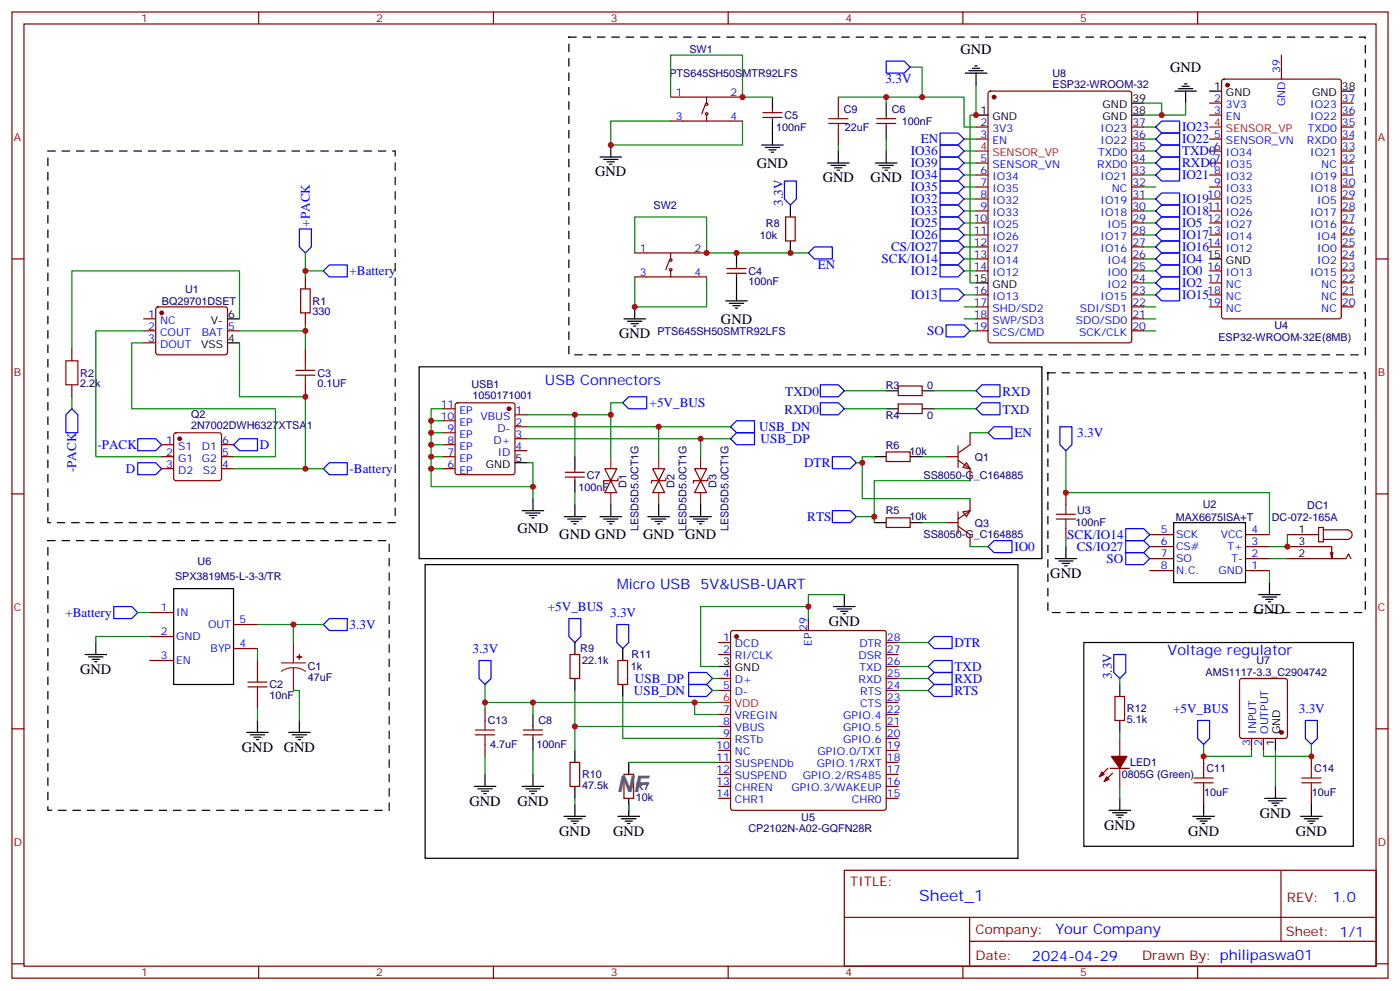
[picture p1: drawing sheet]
<svg xmlns="http://www.w3.org/2000/svg" width="412mm" height="292mm" viewBox="0 0 412 292" stroke-linecap="round" stroke-linejoin="round" font-family="sans-serif">
<g fill="none" stroke="#870000" stroke-width=".35">
<path d="M3.5 3.5h405.4v284.4h-405.4zM7.1 7.1h398.2v277.2h-398.2zM76.2 3.5v3.6M145.3 3.5v3.6M214.5 3.5v3.6M283.6 3.5v3.6M352.8 3.5v3.6M377.5 16.2v7.1M197.6 35.6h21.1M197.6 28.6h21.1M207.8 30.7l-1.1 2.8M208.1 28.6v1.7"/>
<path d="M208.1 33.9v1.7M224.7 34.6h5.7M224.7 33.2h5.7M227.5 32.1v1.1M227.5 34.6v1M246.9 28.6v3.5M246.9 39.2v3.5M258.2 36.3h5.7M258.2 34.9h5.7M261.1 33.9v1M261.1 36.3v1.1M287.5 37.4h3.5"/>
<path d="M291.3 27l.4-.2h41l.6 .4 .1 73-.5 .6-41.2 .1-.6-.5-.1-72.9zM333.4 37.4h3.5M356.3 30.3h3.5M356.3 33.9h3.5M360.1 23.5l.4-.2h33.9l.7 .4v69.4l-.5 .7h-34.1l-.6-.4-.1-69.4zM395.1 37.4h3.5M395.1 30.3h3.5M395.1 33.9h3.5M287.5 40.9h3.5M287.5 48h3.5M287.5 51.5h3.5M287.5 55h3.5"/>
<path d="M287.5 58.6h3.5M333.4 40.9h3.5M333.4 48h3.5M333.4 51.5h3.5M333.4 55h3.5M333.4 58.6h3.5M333.4 44.4h3.5M356.3 40.9h3.5M356.3 48h3.5M356.3 51.5h3.5M356.3 55h3.5M356.3 58.6h3.5"/>
<path d="M356.3 44.4h3.5M395.1 40.9h3.5M395.1 48h3.5M395.1 51.5h3.5M395.1 55h3.5M395.1 58.6h3.5M395.1 44.4h3.5M3.5 76.2h3.6M187 74.4h21.1M197.2 76.6l-1.1 2.8M197.6 74.4v1.8M197.6 79.7v1.8"/>
<path d="M214.1 79h5.7M217 78v1M231.4 63.9h2.8v7h-2.8zM287.5 76.2h3.5M287.5 62.1h3.5M287.5 65.6h3.5M287.5 69.1h3.5M287.5 72.7h3.5M287.5 79.7h3.5M333.4 76.2h3.5M333.4 62.1h3.5M333.4 65.6h3.5"/>
<path d="M333.4 69.1h3.5M333.4 72.7h3.5M333.4 79.7h3.5M356.3 62.1h3.5M356.3 65.6h3.5M356.3 69.1h3.5M356.3 72.7h3.5M356.3 79.7h3.5M395.1 76.2h3.5M395.1 62.1h3.5M395.1 65.6h3.5M395.1 69.1h3.5"/>
<path d="M395.1 72.7h3.5M395.1 79.7h3.5M405.3 76.2h3.6M42.3 93.8h3.6M42.3 97.4h3.6M46.1 90.5l.5-.2 20 .1 .4 .6v13l-.7 .4h-20l-.4-.7v-12.7zM67 97.4h3.6M90 81.5v3.5M90 92.1v3.5M187 81.5h21.1M214.1 80.4h5.7M217 80.4v1.1"/>
<path d="M287.5 86.8h3.5M287.5 90.3h3.5M287.5 93.8h3.5M287.5 97.4h3.5M333.4 86.8h3.5M333.4 90.3h3.5M333.4 93.8h3.5M333.4 97.4h3.5M333.4 83.3h3.5M356.3 86.8h3.5M356.3 90.3h3.5M356.3 83.3h3.5"/>
<path d="M395.1 86.8h3.5M395.1 90.3h3.5M395.1 83.3h3.5M21.2 102.7v3.5M21.2 113.2v3.6M42.3 100.9h3.6M90 102.7v3.5M90 113.2v3.6M134.3 118.7l.5-.2h16.2l.5 .2 .2 .5v19.8l-.2 .5-.5 .2h-16.2l-.5-.2-.2-.5v-19.8zM264.6 113.6h7v2.8h-7zM264.6 118.9h7v2.8h-7zM47.6 130.9h3.6"/>
<path d="M47.6 134.4h3.6M47.6 137.9h3.6M51.4 127.6l.5-.2h12.7l.5 .2 .2 .5v12.7l-.3 .5-.4 .2h-12.7l-.5-.3-.2-.4v-12.7zM65.3 130.9h3.5M65.3 134.4h3.5M65.3 137.9h3.5M130.5 130.9h3.6M130.5 134.4h3.6M130.5 137.9h3.6M130.5 127.4h3.6M130.5 123.8h3.6M130.5 120.3h3.6"/>
<path d="M151.7 122.1h3.5M151.7 125.6h3.5M151.7 129.1h3.5M151.7 132.6h3.5M166.5 139h5.7M169.3 137.9v1.1M178.2 137.9h3.5l-1.8 3.6zM192.3 137.9h3.5l-1.8 3.6zM204.6 137.9h3.5l-1.7 3.6zM261.1 133h7v2.8h-7zM278.7 134.4h3.5M282.2 135.5l3.6 2.4v3.6"/>
<path d="M282.2 131.2v6.4M284.7 136.2l1.1 1.7-2.2-.3zM285.8 127.4v3.5l-3.6 2.4M3.5 145.3h3.6M166.5 140.4h5.7M169.3 140.4v1.1M179.9 141.5l1.8 3.5h-3.5zM182 140.8v.7h-4.2v.7M194 141.5l1.8 3.5h-3.5zM196.1 140.8v.7h-4.2v.7M206.4 141.5l1.7 3.5h-3.5zM208.5 140.8v.7h-4.2v.7"/>
<path d="M261.1 152.4h7v2.8h-7zM278.7 153.8h3.5M282.2 154.9l3.6 2.4v3.6M282.2 150.6v6.4M283.6 150.6l2.2-.3-1.1 1.7zM285.8 146.8v3.5l-3.6 2.5M314 145v3.5M314 155.6v3.5M338.7 157.3h7M366.9 157.3h7M379.2 157.3h9.2M388.4 155.2h1.4v4.3h-1.4z"/>
<path d="M389.8 155.9h7.1a1.41 1.41 0 0 1 1.4 1.4 1.41 1.41 0 0 1-1.4 1.4h-7.1M405.3 145.3h3.6M338.7 167.9h7M338.7 164.4h7M338.7 160.9h7M366.9 167.9h7M366.9 164.4h7M366.9 160.9h7M379.2 164.4h17.3l.7-1.4 .7 1.4M379.2 160.9h13.1v3.5l.3-1.8M391.9 162.6l.4 1.8M44.1 180.3h7.1"/>
<path d="M44.1 187.3h7.1M44.1 194.4h7.1M68.8 190.9h7M68.8 183.8h7M75.8 194.4v3.5M167.9 192.6h2.8v7.1h-2.8zM182 194.4h2.9v7h-2.9zM211.7 189.1h3.5M211.7 192.6h3.5M211.7 199.7h3.5M215.4 185.8l.5-.2h44.4l.5 .2 .3 .5v51.5l-.3 .5-.5 .2h-44.4l-.5-.3-.2-.4v-51.5zM238.1 182v3.6"/>
<path d="M261.1 189.1h3.5M261.1 192.6h3.5M261.1 199.7h3.5M261.1 196.1h3.5M365.4 199.9l.4-.2h12.7l.5 .2 .2 .5v16.2l-.2 .5-.5 .2h-12.7l-.5-.2-.2-.5v-16.2zM3.5 214.5h3.6M75.8 205v3.5M142.9 208.5v3.5M142.9 219.1v3.5M154.2 216.3h5.6M154.2 214.8h5.6M157 213.8v1"/>
<path d="M157 216.3v1M211.7 203.2h3.5M211.7 210.3h3.5M211.7 213.8h3.5M211.7 217.3h3.5M261.1 203.2h3.5M261.1 210.3h3.5M261.1 213.8h3.5M261.1 217.3h3.5M261.1 206.7h3.5M328.4 205h2.9v7h-2.9zM329.8 217.3v5.3"/>
<path d="M368.7 217.3v3.5M372.2 217.3v3.5M405.3 214.5h3.6M167.9 224.4h2.8v7h-2.8zM183.8 227.9h2.8v7.1h-2.8zM211.7 220.8h3.5M211.7 224.4h3.5M211.7 227.9h3.5M211.7 231.4h3.5M211.7 235h3.5M261.1 220.8h3.5M261.1 224.4h3.5"/>
<path d="M261.1 227.9h3.5M261.1 231.4h3.5M261.1 235h3.5M326.3 226.1l-2.5 2.5M327 226.1h5.7M327.7 227.5l-2.4 2.5M329.8 226.1v5.3M354.5 222.6v3.5M354.5 233.2v3.5M386.3 222.6v3.5M386.3 233.2v3.5M248.7 256.1h156.6v28.2h-156.6z"/>
<path d="M377.3 256.1v20.9M248.7 270h156.5M285.6 277h119.6M285.6 270v14.1M3.5 283.6h3.6M76.2 284.3v3.6M145.3 284.3v3.6M214.5 284.3v3.6M283.6 284.3v3.6M352.8 284.3v3.6M405.3 283.6h3.6"/>
<circle cx="208.1" cy="30.7" r=".35"/>
<circle cx="208.1" cy="33.5" r=".35"/>
<circle cx="197.6" cy="76.6" r=".35"/>
<circle cx="197.6" cy="79.4" r=".35"/>
</g>
<g fill="none" stroke="#000" stroke-width=".35">
<path d="M287.2 19.4h.7M227.5 28.6v3.5M227.5 35.6v7.1M261.1 30.3v3.6M261.1 37.4v3.5M284.3 21.5h6.4M285.4 20.8h4.2M286.5 20.1h2.1M287.5 33.9h3.5M287.5 21.5v3.5M333.4 33.9h3.5M333.4 30.3h3.5"/>
<path d="M346.1 26.8h6.3M347.1 26.1h4.3M348.2 25.4h2.1M348.9 24.7h.7M349.2 26.8v3.5M356.3 26.8h3.5M395.1 26.8h3.5M176.7 46.2h6.4M177.8 46.9h4.2M178.9 47.6h2.1M179.6 48.3h.7M179.9 42.7v3.5"/>
<path d="M224.4 42.7h6.3M225.4 43.4h4.3M226.5 44.1h2.1M227.2 44.8h.7M243.8 48h6.3M244.8 48.7h4.3M245.9 49.4h2.1M246.6 50.1h.7M246.9 44.4v3.6M257.9 48h6.3M258.9 48.7h4.3M260 49.4h2.1"/>
<path d="M260.7 50.1h.7M261.1 44.4v3.6M217 74.4v3.6M232.8 60.3v3.6M232.8 70.9v3.5M356.3 76.2h3.5M67 93.8h3.6M183.8 93.8h6.3M184.9 94.5h4.2M185.9 95.2h2.1M186.6 96h.7M187 90.3v3.5"/>
<path d="M213.8 88.5h6.3M214.8 89.3h4.3M215.9 90h2.1M216.6 90.7h.7M217 81.5v7M287.5 83.3h3.5M67 100.9h3.6M123.5 107.9h183.4v56.5h-183.4zM261.1 115h3.5M271.6 115h3.6M151.7 136.2h3.5M169.3 134.4v3.5"/>
<path d="M257.5 134.4h3.6M261.1 120.3h3.5M268.1 134.4h3.5M271.6 120.3h3.6M153.8 150.3h6.4M154.9 151h4.2M155.9 151.7h2.1M156.6 152.4h.7M157 146.8v3.5M166.2 152h6.3M167.2 152.8h4.2M168.3 153.5h2.1"/>
<path d="M169 154.2h.7M169.3 141.5v3.5M169.3 148.5v3.5M176.7 152h6.4M177.8 152.8h4.2M178.9 153.5h2.1M179.6 154.2h.7M179.9 148.5v3.5M190.9 152h6.3M191.9 152.8h4.2M193 153.5h2.1M193.7 154.2h.7"/>
<path d="M194 148.5v3.5M203.2 152h6.3M204.3 152.8h4.2M205.3 153.5h2.1M206 154.2h.7M206.4 148.5v3.5M257.5 153.8h3.6M268.1 153.8h3.5M345.7 153.8h21.2v17.6h-21.2zM51.2 173.2h17.6v28.2h-17.6zM125.2 166.2h174.7v86.4h-174.7zM245.5 178.5h6.4"/>
<path d="M246.6 179.2h4.2M247.6 179.9h2.2M248.7 175v3.5M310.8 164.4h6.3M311.9 165.1h4.2M312.9 165.8h2.1M313.6 166.5h.7M314 160.9v3.5M370.8 175h6.3M371.8 175.7h4.3M372.9 176.4h2.1M373.6 177.1h.7"/>
<path d="M373.9 171.4v3.6M25 192.6h6.4M26.1 193.3h4.2M27.2 194h2.1M27.9 194.7h.7M28.2 189.1v3.5M169.3 189.1v3.5M169.3 199.7v3.5M183.4 190.9v3.5M211.7 196.1h3.5M248.4 180.6h.7M319.3 189.1h79.3v60h-79.3z"/>
<path d="M72.7 215.5h6.3M73.7 216.3h4.3M74.8 217h2.1M75.5 217.7h.7M75.8 212v3.5M85 215.5h6.4M86.1 216.3h4.2M87.1 217h2.2M87.8 217.7h.7M88.2 212v3.5M157 210.3v3.5M157 217.3v3.5"/>
<path d="M183.4 201.4v3.6M329.8 201.4v3.6M329.8 212v3.5M375.7 217.3v3.5M139.7 231.4h6.3M140.8 232.1h4.2M141.8 232.8h2.1M142.5 233.5h.7M142.9 227.9v3.5M153.8 231.4h6.4M154.9 232.1h4.2M155.9 232.8h2.1"/>
<path d="M156.6 233.5h.7M157 227.9v3.5M169.3 220.8v3.6M169.3 231.4v3.6M169.3 236.7v3.5M185.2 224.4v3.5M185.2 235v5.2M326.7 238.5h6.3M327.7 239.2h4.3M328.8 239.9h2.1M329.8 235v3.5M354.5 236.7v3.5"/>
<path d="M372.5 235h6.4M373.6 235.7h4.2M374.6 236.4h2.2M375.4 237.1h.7M375.7 231.4v3.6M386.3 236.7v3.5M166.2 240.2h6.3M167.2 240.9h4.2M168.3 241.7h2.1M169 242.4h.7M182 240.2h6.4M183.1 240.9h4.2"/>
<path d="M184.1 241.7h2.2M184.9 242.4h.7M329.5 240.6h.7M351.4 240.2h6.3M352.4 240.9h4.3M353.5 241.7h2.1M354.2 242.4h.7M383.1 240.2h6.4M384.2 240.9h4.2M385.2 241.7h2.1M385.9 242.4h.7"/>
</g>
<g fill="none" stroke="#008700" stroke-width=".35">
<path d="M268.1 19.8h3.5v8.8M197.6 35.6h-17.7v7.1h38.8v-7.1M197.6 28.6v-12.4h21.1v12.4h8.8M246.9 28.6h37.1v8.8h3.5M261.1 28.6v1.7M287.5 25v8.9h-1.7v49.4h1.7M336.9 30.3h5.3v3.6M336.9 37.4h3.5M349.2 30.3v3.6h-12.3M246.9 42.7v1.7M261.1 40.9v3.5M284 40.9h3.5"/>
<path d="M284 44.4h3.5M284 48h3.5M284 51.5h3.5M284 58.6h3.5M284 55h3.5M336.9 40.9h3.5M336.9 44.4h3.5M336.9 48h3.5M336.9 51.5h3.5M336.9 58.6h3.5M336.9 55h3.5M90 74.4v5.3"/>
<path d="M95.2 79.7h-5.2v1.8M187 74.4v-10.5h21.1v10.5h30M284 76.2h3.5M284 72.7h3.5M284 79.7h3.5M284 62.1h3.5M284 65.6h3.5M284 69.1h3.5M336.9 76.2h3.5M336.9 72.7h3.5M336.9 79.7h3.5M336.9 62.1h3.5"/>
<path d="M336.9 65.6h3.5M336.9 69.1h3.5M42.3 97.4h-14.1v37h19.4M70.6 93.8v-14.1h-49.4v23M70.6 97.4h19.4M90 95.6v7.1M187 81.5v8.8h21.1v-8.8M284 86.8h3.5M284 93.8h3.5M284 90.3h3.5M285.8 97.4h1.7M336.9 97.4h3.5"/>
<path d="M336.9 86.8h3.5M336.9 83.3h3.5M336.9 93.8h3.5M336.9 90.3h3.5M21.2 116.8v3.5M42.3 100.9h-3.5v19.4h42.3v14.1h-12.3M70.6 100.9v15.9h19.4v21.1h-21.2M183.4 118.5h-3.5v3.6M248.7 115h12.4M275.2 115h12.3M90 137.9h5.2M127 137.9v5.3h30"/>
<path d="M127 134.4h3.5M127 130.9h3.5M127 127.4h3.5M127 123.8h3.5M130.5 120.3h-3.5v17.6h3.5M155.2 122.1h24.7v12.3M155.2 136.2h1.8v10.6M155.2 125.6h60M155.2 129.1h60M169.3 122.1v12.3M194 125.6v8.8M206.4 129.1v5.3"/>
<path d="M248.7 120.3h12.4M254 136.2v10.6h31.8M257.5 134.4h-3.5v1.8h-1.8M271.6 134.4h7.1M275.2 120.3h12.3M285.8 127.4h5.2M314 132.6v12.4h59.9v12.3M169.3 145v3.5M252.2 152h5.3M271.6 153.8h7.1M285.8 141.5h-28.3v12.3M314 159.1v1.8"/>
<path d="M379.2 157.3v3.6h-5.3M238.1 178.5h-31.7v17.6h5.3M248.7 175h-10.6v7M285.8 160.9h5.2M373.9 164.4h5.3M373.9 167.9v3.5M40.6 180.3h3.5M44.1 187.3h-15.9v1.8M75.8 183.8h19.4M75.8 190.9v3.5M86.4 183.8v5.3M209.9 199.7h1.8"/>
<path d="M264.6 199.7h8.8M264.6 189.1h8.8M264.6 196.1h8.8M329.8 199.7v1.7M75.8 208.5v3.5M86.4 203.2h1.8v8.8M142.9 201.4v5.3M157 206.7v3.6M169.3 203.2v17.6M169.3 213.8h42.4M183.4 205v12.3h28.3M204.6 206.7v3.6h7.1"/>
<path d="M209.9 203.2h1.8M211.7 206.7h-68.8v1.8M264.6 203.2h8.8M329.8 215.5v1.8M354.5 219.1v3.5h14.2v-1.8M386.3 219.1v3.5h-14.1v-1.8M142.9 222.6v5.3M157 220.8v7.1M169.3 235v1.7M185.2 224.4h26.5M185.2 236.7v1.8M329.8 231.4v3.6"/>
<path d="M375.7 220.8v10.6"/>
</g>
<g fill="none" stroke="#a10000" stroke-width=".35">
<path d="M244.1 36.3h5.7M244.1 34.9h5.7M246.9 32.1v2.8M246.9 36.3v2.9M88.5 85h2.9v7.1h-2.9zM19.4 106.2h3.5v7h-3.5zM87.1 110.4h5.7M87.1 109h5.7M90 106.2v2.8M90 110.4v2.8M311.1 151.3h5.7M311.1 152.8h5.7"/>
<path d="M314 148.5v2.8M314 152.8v2.8M75.8 197.9v2.8M73 202.1h5.7M73 200.7h5.7M75.8 202.1v2.9M140.1 216.3h5.6M140.1 214.8h5.6M142.9 212v2.8M142.9 216.3v2.8M351.7 229h5.7M351.7 230.4h5.7"/>
<path d="M354.5 226.1v2.9M354.5 230.4v2.8M383.5 229h5.6M383.5 230.4h5.6M386.3 226.1v2.9M386.3 230.4v2.8"/>
</g>
<path d="M167.6 10.9h234.6v93.5h-234.6zM14.1 44.4h102.3v109.4h-102.3zM308.7 109.7h93.5v70.6h-93.5zM14.1 159.1h100.6v79.4h-100.6z" fill="none" stroke="#000" stroke-width=".35" stroke-dasharray="2.1 2.1"/>
<g fill="none" stroke="#00f" stroke-width=".35">
<path d="M261.1 18h5.2l1.8 1.8-1.8 1.7h-5.2zM276.9 39.2h5.3l1.8 1.7-1.8 1.8h-5.3zM342.2 35.6h5.3v3.6h-5.3l-1.8-1.8zM231.1 53.3h3.5v5.3l-1.8 1.7-1.7-1.7zM276.9 56.8h5.3l1.8 1.8-1.8 1.7h-5.3zM276.9 49.7h5.3l1.8 1.8-1.8 1.8h-5.3zM276.9 53.3h5.3l1.8 1.7-1.8 1.8h-5.3zM276.9 42.7h5.3l1.8 1.7-1.8 1.8h-5.3zM276.9 46.2h5.3l1.8 1.8-1.8 1.7h-5.3zM340.4 40.9l1.8-1.7h5.3v3.5h-5.3zM340.4 48l1.8-1.8h5.3v3.5h-5.3zM342.2 56.8h5.3v3.5h-5.3l-1.8-1.7z"/>
<path d="M342.2 49.7h5.3v3.6h-5.3l-1.8-1.8zM342.2 42.7h5.3v3.5h-5.3l-1.8-1.8zM88.2 67.4h3.5v5.3l-1.7 1.7-1.8-1.7zM95.2 79.7l1.8-1.7h5.3v3.5h-5.3zM238.1 74.4l1.8-1.7h5.3v3.5h-5.3zM276.9 70.9h5.3l1.8 1.8-1.8 1.7h-5.3zM276.9 74.4h5.3l1.8 1.8-1.8 1.8h-5.3zM276.9 78h5.3l1.8 1.7-1.8 1.8h-5.3zM276.9 63.9h5.3l1.8 1.7-1.8 1.8h-5.3zM276.9 67.4h5.3l1.8 1.7-1.8 1.8h-5.3zM276.9 60.3h5.3l1.8 1.8-1.8 1.8h-5.3zM340.4 72.7l1.8-1.8h5.3v3.5h-5.3z"/>
<path d="M340.4 62.1l1.8-1.8h5.3v3.6h-5.3zM340.4 79.7l1.8-1.7h5.3v3.5h-5.3zM342.2 67.4h5.3v3.5h-5.3l-1.8-1.8zM342.2 63.9h5.3v3.5h-5.3l-1.8-1.8zM342.2 74.4h5.3v3.6h-5.3l-1.8-1.8zM276.9 85h5.3l1.8 1.8-1.8 1.7h-5.3zM278.7 95.6h5.3l1.8 1.8-1.8 1.7h-5.3zM340.4 86.8l1.8-1.8h5.3v3.5h-5.3zM342.2 81.5h5.3v3.5h-5.3l-1.8-1.7zM183.4 118.5l1.8-1.7h5.3v3.5h-5.3zM241.7 118.5h5.2l1.8 1.8-1.8 1.8h-5.2zM241.7 113.2h5.2l1.8 1.8-1.8 1.8h-5.2z"/>
<path d="M289.3 113.2h5.3v3.6h-5.3l-1.8-1.8zM21.2 120.3l1.7 1.8v5.3h-3.5v-5.3zM40.6 129.1h5.3l1.7 1.8-1.7 1.7h-5.3zM40.6 136.2h5.3l1.7 1.7-1.7 1.8h-5.3zM68.8 130.9l1.8-1.8h5.2v3.5h-5.2zM95.2 137.9l1.8-1.7h5.3v3.5h-5.3zM215.2 129.1l1.8-1.7h5.2v3.5h-5.2zM215.2 125.6l1.8-1.8h5.2v3.6h-5.2zM245.2 134.4h5.3l1.7 1.8-1.7 1.7h-5.3zM287.5 120.3l1.8-1.8h5.3v3.6h-5.3zM291 127.4l1.8-1.8h5.3v3.5h-5.3zM312.2 125.6h3.5v5.3l-1.7 1.7-1.8-1.7z"/>
<path d="M245.2 150.3h5.3l1.7 1.7-1.7 1.8h-5.3zM331.6 159.1h5.3l1.8 1.8-1.8 1.7h-5.3zM331.6 155.6h5.3l1.8 1.7-1.8 1.8h-5.3zM33.5 178.5h5.3l1.8 1.8-1.8 1.7h-5.3zM291 160.9l1.8-1.8h5.3v3.5h-5.3zM331.6 162.6h5.3l1.8 1.8-1.8 1.8h-5.3zM95.2 183.8l1.8-1.8h5.3v3.6h-5.3zM141.1 194.4h3.5v5.3l-1.7 1.7-1.8-1.7zM167.6 182h3.5v5.3l-1.8 1.8-1.7-1.8zM181.7 183.8h3.5v5.3l-1.8 1.8-1.7-1.8zM202.8 197.9h5.3l1.8 1.8-1.8 1.7h-5.3zM275.2 187.3h5.3v3.6h-5.3l-1.8-1.8z"/>
<path d="M275.2 194.4h5.3v3.5h-5.3l-1.8-1.8zM275.2 197.9h5.3v3.5h-5.3l-1.8-1.7zM328.1 192.6h3.5v5.3l-1.8 1.8-1.7-1.8zM202.8 201.4h5.3l1.8 1.8-1.8 1.8h-5.3zM275.2 201.4h5.3v3.6h-5.3l-1.8-1.8zM352.8 212h3.5v5.3l-1.8 1.8-1.7-1.8zM384.5 212h3.6v5.3l-1.8 1.8-1.8-1.8z"/>
</g>
<path d="M179.9 134.4v3.5M194 134.4v3.5M206.4 134.4v3.5M179.9 145v3.5M194 145v3.5M206.4 145v3.5M82.9 195.1h7.1M86.4 196.5l-1.8 .2-1.7 .9M86.4 196.5l1.9 .2 1.7 .9M86.4 189.1v6M86.4 196.5v6.7" fill="none" stroke="#8c2424" stroke-width=".35"/>
<g fill="#8c2424" stroke="#8c2424" stroke-width=".35">
<path d="M87.5 193.3l1.4 .1z"/>
<path d="M88.2 192.6v1.4z"/>
</g>
<g fill="#870000" stroke="#870000" stroke-width=".35">
<path d="M326 228.6l.7 .7-1.4 .7z"/>
<path d="M324.6 227.2l.7 .7-1.5 .7z"/>
<path d="M327.4 222.6h4.6l-2.2 3.5z"/>
<circle cx="292.8" cy="28.6" r=".53"/>
<circle cx="47.6" cy="92.1" r=".53"/>
<circle cx="52.9" cy="129.1" r=".53"/>
<circle cx="361.6" cy="25" r=".53"/>
<circle cx="217" cy="187.3" r=".53"/>
<circle cx="377.5" cy="215.5" r=".53"/>
<circle cx="149.9" cy="120.3" r=".53"/>
</g>
<path d="M356.3 37.4h3.5M287.5 44.4h3.5M211.7 206.7h3.5" fill="none" stroke="#f00" stroke-width=".35"/>
<g fill="#c00">
<circle cx="86.4" cy="183.8" r=".88"/>
<circle cx="90" cy="97.4" r=".88"/>
<circle cx="90" cy="137.9" r=".88"/>
<circle cx="90" cy="79.7" r=".88"/>
<circle cx="90" cy="116.8" r=".88"/>
<circle cx="261.1" cy="28.6" r=".88"/>
<circle cx="271.6" cy="28.6" r=".88"/>
<circle cx="379.2" cy="160.9" r=".88"/>
<circle cx="217" cy="74.4" r=".88"/>
<circle cx="232.8" cy="74.4" r=".88"/>
<circle cx="218.7" cy="28.6" r=".88"/>
<circle cx="342.2" cy="33.9" r=".88"/>
<circle cx="179.9" cy="42.7" r=".88"/>
<circle cx="287.5" cy="33.9" r=".88"/>
<circle cx="238.1" cy="178.5" r=".88"/>
<circle cx="157" cy="206.7" r=".88"/>
<circle cx="204.6" cy="206.7" r=".88"/>
<circle cx="142.9" cy="206.7" r=".88"/>
<circle cx="169.3" cy="213.8" r=".88"/>
<circle cx="169.3" cy="122.1" r=".88"/>
<circle cx="194" cy="125.6" r=".88"/>
<circle cx="206.4" cy="129.1" r=".88"/>
<circle cx="179.9" cy="122.1" r=".88"/>
<circle cx="127" cy="134.4" r=".88"/>
<circle cx="127" cy="130.9" r=".88"/>
<circle cx="127" cy="127.4" r=".88"/>
<circle cx="127" cy="123.8" r=".88"/>
<circle cx="127" cy="137.9" r=".88"/>
<circle cx="157" cy="143.2" r=".88"/>
<circle cx="314" cy="145" r=".88"/>
<circle cx="187" cy="90.3" r=".88"/>
<circle cx="208.1" cy="74.4" r=".88"/>
<circle cx="254" cy="136.2" r=".88"/>
<circle cx="257.5" cy="152" r=".88"/>
<circle cx="354.5" cy="222.6" r=".88"/>
<circle cx="386.3" cy="222.6" r=".88"/>
</g>
<text font-size="6.7" fill="#666" x="181.7" y="233.2">NF</text>
<text font-size="4.6" fill="#00f" x="270.8" y="265.1">Sheet_1</text>
<g font-size="4.2">
<text x="283" y="16">GND</text>
<text x="344.7" y="21.3">GND</text>
<text x="175.3" y="51.9">GND</text>
<text x="223" y="49.4">GND</text>
<text x="242.4" y="53.6">GND</text>
<text x="256.5" y="53.6">GND IO34</text>
<text x="212.4" y="95.2">GND</text>
<text x="182.4" y="99.5">GND</text>
<text x="152.4" y="157">GND</text>
<text x="164.8" y="158.7">GND GND</text>
<text x="189.4" y="158.7">GND</text>
<text x="201.8" y="158.7">GND</text>
<text x="309.4" y="170">GND</text>
<text x="244.1" y="184.1">GND</text>
<text x="369.4" y="180.6">GND</text>
<text x="23.6" y="198.3">GND</text>
<text x="71.3" y="221.2">GND</text>
<text x="83.6" y="221.2">GND</text>
<text x="138.3" y="237.1">GND</text>
<text x="152.4" y="237.1">GND</text>
<text x="164.7" y="245.9">GND</text>
<text x="180.6" y="245.9">GND</text>
<text x="325.3" y="244.1">GND</text>
<text x="350" y="245.9">GND</text>
<text x="371.1" y="240.6">GND</text>
<text x="381.7" y="245.9">GND</text>
</g>
<g font-size="4.2" fill="#00f">
<text x="160.5" y="113.2">USB Connectors</text>
<text x="181.7" y="173.2">Micro USB</text>
<text x="206.3" y="173.2">5V&amp;USB-UART</text>
<text x="344" y="192.6">Voltage regulator</text>
<text x="392.5" y="265.4">1.0</text>
<text x="310.9" y="274.9">Your Company</text>
<text x="304" y="282.7">2024-04-29</text>
</g>
<g font-size="3.9" fill="#00f">
<text x="260.9" y="24.6">3.3V</text>
<text x="348.2" y="38.7">IO23</text>
<text x="268.3" y="45.7">IO36</text>
<text x="271.2" y="42.2">EN</text>
<text x="348.2" y="42.2">IO22</text>
<text x="348.2" y="45.7">TXD0</text>
<text x="268.3" y="49.2">IO39</text>
<text x="348.2" y="52.8">IO21</text>
<text x="348.2" y="49.2">RXD0</text>
<text x="268.3" y="59.8">IO32</text>
<text x="268.3" y="56.3">IO35</text>
<text x="348.2" y="59.8">IO19</text>
<text x="230.6" y="60.5" transform="rotate(-90 230.6 60.5)">3.3V</text>
<text x="268.3" y="63.4">IO33</text>
<text x="348.2" y="63.3">IO18</text>
<text x="91.3" y="66.7" transform="rotate(-90 91.3 66.7)">+PACK</text>
<text x="268.3" y="66.9">IO25</text>
<text x="268.3" y="70.4">IO26</text>
<text x="348.2" y="70.4">IO17</text>
<text x="348.2" y="66.9">IO5</text>
<text x="259.7" y="77.5">SCK/IO14</text>
<text x="262.5" y="73.9">CS/IO27</text>
<text x="348.2" y="73.9">IO16</text>
<text x="348.2" y="77.5">IO4</text>
<text x="103" y="81">+Battery</text>
<text x="240.9" y="79.2">EN</text>
<text x="268.3" y="81">IO12</text>
<text x="348.2" y="81">IO0</text>
<text x="268.3" y="88">IO13</text>
<text x="348.2" y="88">IO15</text>
<text x="348.2" y="84.5">IO2</text>
<text x="273.1" y="98.5">SO</text>
<text x="191.4" y="119.8">+5V_BUS</text>
<text x="231.3" y="116.6">TXD0</text>
<text x="295.3" y="116.6">RXD</text>
<text x="231.1" y="121.8">RXD0</text>
<text x="295.3" y="121.8">TXD</text>
<text x="223.7" y="127">USB_DN</text>
<text x="224.1" y="130.5">USB_DP</text>
<text x="298.8" y="128.6">EN</text>
<text x="317.3" y="128.6">3.3V</text>
<text x="28.7" y="132.1">-PACK</text>
<text x="76.6" y="132.1">D</text>
<text x="236.9" y="137.5">DTR</text>
<text x="22.4" y="139" transform="rotate(-90 22.4 139)">-PACK</text>
<text x="37.1" y="139.2">D</text>
<text x="103" y="139.3">-Battery</text>
<text x="237.8" y="153.3">RTS</text>
<text x="314.4" y="158.6">SCK/IO14</text>
<text x="298.8" y="162.1">IO0</text>
<text x="317.2" y="162.1">CS/IO27</text>
<text x="326" y="165.6">SO</text>
<text x="161.4" y="179.8">+5V_BUS</text>
<text x="19.3" y="181.5">+Battery</text>
<text x="103" y="185.2">3.3V</text>
<text x="179.7" y="181.5">3.3V</text>
<text x="281.1" y="190.4">DTR</text>
<text x="139.2" y="192.1">3.3V</text>
<text x="281.2" y="197.4">TXD</text>
<text x="187" y="200.9">USB_DP</text>
<text x="281.2" y="200.9">RXD</text>
<text x="327.5" y="199.9" transform="rotate(-90 327.5 199.9)">3.3V</text>
<text x="186.7" y="204.5">USB_DN</text>
<text x="281.2" y="204.5">RTS</text>
<text x="345.5" y="209.8">+5V_BUS</text>
<text x="382.6" y="209.8">3.3V</text>
</g>
<g font-size="3.9" fill="#800">
<text x="250.5" y="260.7">TITLE:</text>
<text x="379.1" y="265.4">REV:</text>
<text x="287.4" y="274.9">Company:</text>
<text x="378.7" y="275.5">Sheet: 1/1</text>
<text x="287.4" y="282.6">Date:</text>
<text x="336.4" y="282.7">Drawn By: philipaswa01</text>
</g>
<g font-size="3.2" fill="#800">
<text x="41.6" y="6.5">1</text>
<text x="110.8" y="6.5">2</text>
<text x="179.9" y="6.5">3</text>
<text x="249.1" y="6.5">4</text>
<text x="318.2" y="6.5">5</text>
<text x="4.1" y="41.6">A</text>
<text x="405.9" y="41.6">A</text>
<text x="4.1" y="110.8">B</text>
<text x="405.9" y="110.8">B</text>
<text x="4.1" y="179.9">C</text>
<text x="405.9" y="179.9">C</text>
<text x="4.1" y="249.1">D</text>
<text x="405.9" y="249.1">D</text>
<text x="41.6" y="287.3">1</text>
<text x="110.8" y="287.3">2</text>
<text x="179.9" y="287.3">3</text>
<text x="249.1" y="287.3">4</text>
<text x="318.2" y="287.3">5</text>
</g>
<g font-size="3.2" fill="#000080">
<text x="203.1" y="15.6">SW1</text>
<text x="197.2" y="22.7">PTS645SH50SMTR92LFS</text>
<text x="310" y="22.7">U8</text>
<text x="310" y="25.8">ESP32-WROOM-32</text>
<text x="231.1" y="35.1">C5</text>
<text x="248.6" y="33.2">C9</text>
<text x="262.7" y="33.2">C6</text>
<text x="228.6" y="38.5">100nF</text>
<text x="248.9" y="38.5">22uF</text>
<text x="265.7" y="36.8">100nF</text>
<text x="192.5" y="61.4">SW2</text>
<text x="223.8" y="70.3">10k</text>
<text x="225.6" y="66.7">R8</text>
<text x="220.5" y="80.9">C4</text>
<text x="47.7" y="89.7">BQ29701DSET</text>
<text x="54.5" y="86.1">U1</text>
<text x="92.1" y="89.7">R1</text>
<text x="220.5" y="84">100nF</text>
<text x="92.1" y="92.8">330</text>
<text x="193.7" y="98.5">PTS645SH50SMTR92LFS</text>
<text x="358.9" y="100.4">ESP32-WROOM-32E(8MB)</text>
<text x="375.4" y="96.8">U4</text>
<text x="23.6" y="110.9">R2</text>
<text x="93.5" y="110.9">C3</text>
<text x="23.6" y="114">2.2k</text>
<text x="93.5" y="114">0.1UF</text>
<text x="138.9" y="114.3">USB1</text>
<text x="139.2" y="117.5">1050171001</text>
<text x="260.9" y="114.4">R3</text>
<text x="273.1" y="114.4">0</text>
<text x="56.3" y="123.1">Q2</text>
<text x="260.9" y="123.2">R4</text>
<text x="273.1" y="123.2">0</text>
<text x="56.3" y="126.3">2N7002DWH6327XTSA1</text>
<text x="260.9" y="132">R6</text>
<text x="267.9" y="133.8">10k</text>
<text x="287.2" y="135.5">Q1</text>
<text x="172.9" y="140.9">C7</text>
<text x="184.6" y="143.6" transform="rotate(-90 184.6 143.6)">D1</text>
<text x="198.7" y="143.6" transform="rotate(-90 198.7 143.6)">D2</text>
<text x="211" y="143.6" transform="rotate(-90 211 143.6)">D3</text>
<text x="272" y="140.8">SS8050-G_C164885</text>
<text x="170.4" y="144.4">100nF</text>
<text x="354.3" y="149.5">U2</text>
<text x="385.1" y="149.8">DC1</text>
<text x="260.9" y="151.4">R5</text>
<text x="267.9" y="153.2">10k</text>
<text x="287.2" y="155.2">Q3</text>
<text x="316.8" y="154.9">100nF</text>
<text x="317.3" y="151.4">U3</text>
<text x="346.3" y="153.2">MAX6675ISA+T</text>
<text x="374.6" y="153.2">DC-072-165A</text>
<text x="188.1" y="156.3" transform="rotate(-90 188.1 156.3)">LESD5D5.0CT1G</text>
<text x="202.2" y="156.3" transform="rotate(-90 202.2 156.3)">LESD5D5.0CT1G</text>
<text x="214.6" y="156.3" transform="rotate(-90 214.6 156.3)">LESD5D5.0CT1G</text>
<text x="272" y="158.5">SS8050-G_C164885</text>
<text x="58.2" y="166.2">U6</text>
<text x="51.6" y="170.8">SPX3819M5-L-3-3/TR</text>
<text x="170.9" y="191.9">R9</text>
<text x="90.7" y="197.2">C1</text>
<text x="171.5" y="195.5">22.1k</text>
<text x="185.9" y="197.2">1k</text>
<text x="186.1" y="193.7">R11</text>
<text x="370.1" y="195.4">U7</text>
<text x="79.4" y="202.6">C2</text>
<text x="90.7" y="200.4">47uF</text>
<text x="355.1" y="199">AMS1117-3.3_C2904742</text>
<text x="79.4" y="205.8">10nF</text>
<text x="332" y="209.6">R12</text>
<text x="143.7" y="213.1">C13</text>
<text x="158.6" y="213.1">C8</text>
<text x="332" y="212.8">5.1k</text>
<text x="144.4" y="220.2">4.7uF</text>
<text x="158.1" y="220.2">100nF</text>
<text x="332.9" y="225.5">LED1</text>
<text x="355.4" y="227.2">C11</text>
<text x="387.1" y="227.2">C14</text>
<text x="171.4" y="232.2">47.5k</text>
<text x="171.4" y="229">R10</text>
<text x="187.3" y="232.6">R7</text>
<text x="330.4" y="229">0805G (Green)</text>
<text x="187.3" y="235.7">10k</text>
<text x="354.7" y="234.3">10uF</text>
<text x="386.4" y="234.3">10uF</text>
<text x="220.5" y="244.9">CP2102N-A02-GQFN28R</text>
<text x="236" y="241.6">U5</text>
</g>
<g font-size="3.2" fill="#00f">
<text x="377.1" y="21.5" transform="rotate(-90 377.1 21.5)">39</text>
<text x="199.1" y="28.2">1</text>
<text x="215.2" y="28.2">2</text>
<text x="357.6" y="30">2</text>
<text x="395.3" y="30">37</text>
<text x="199.1" y="35.3">3</text>
<text x="215.2" y="35.3">4</text>
<text x="357.6" y="33.5">3</text>
<text x="361.1" y="35.3">EN</text>
<text x="361.1" y="31.8">3V3</text>
<text x="378.5" y="31.3" transform="rotate(-90 378.5 31.3)">GND</text>
<text x="385.9" y="31.8">IO23</text>
<text x="385.9" y="35.3">IO22</text>
<text x="395.3" y="33.5">36</text>
<text x="288.8" y="37">2</text>
<text x="288.8" y="40.6">3</text>
<text x="292.3" y="38.8">3V3</text>
<text x="324.2" y="38.8">IO23</text>
<text x="333.6" y="40.6">36</text>
<text x="333.6" y="37">37</text>
<text x="357.6" y="40.6">5</text>
<text x="385.2" y="38.8">TXD0</text>
<text x="395.3" y="37">35</text>
<text x="395.3" y="40.6">34</text>
<text x="288.8" y="47.6">5</text>
<text x="292.3" y="42.3">EN</text>
<text x="323.5" y="45.9">TXD0</text>
<text x="324.2" y="42.3">IO22</text>
<text x="333.6" y="47.6">34</text>
<text x="333.6" y="44.1">35</text>
<text x="357.6" y="47.6">7</text>
<text x="357.6" y="44.1">6</text>
<text x="361.1" y="45.9">IO34</text>
<text x="361.1" y="42.3">SENSOR_VN</text>
<text x="385" y="42.3">RXD0</text>
<text x="385.9" y="45.9">IO21</text>
<text x="395.3" y="44.1">33</text>
<text x="395.3" y="47.6">32</text>
<text x="288.8" y="51.2">6</text>
<text x="292.3" y="49.4">SENSOR_VN</text>
<text x="292.3" y="52.9">IO34</text>
<text x="323.2" y="49.4">RXD0</text>
<text x="324.2" y="52.9">IO21</text>
<text x="333.6" y="51.2">33</text>
<text x="357.6" y="51.2">8</text>
<text x="361.1" y="52.9">IO32</text>
<text x="361.1" y="49.4">IO35</text>
<text x="385.9" y="52.9">IO19</text>
<text x="389.2" y="49.4">NC</text>
<text x="395.3" y="51.2">31</text>
<text x="288.8" y="54.7">7</text>
<text x="288.8" y="58.2">8</text>
<text x="292.3" y="56.4">IO35</text>
<text x="292.3" y="60">IO32</text>
<text x="324.2" y="60">IO19</text>
<text x="327.5" y="56.4">NC</text>
<text x="333.6" y="58.2">31</text>
<text x="333.6" y="54.7">32</text>
<text x="355.6" y="58.2">10</text>
<text x="357.6" y="54.7">9</text>
<text x="361.1" y="60">IO25</text>
<text x="361.1" y="56.4">IO33</text>
<text x="385.9" y="56.4">IO18</text>
<text x="388" y="60">IO5</text>
<text x="395.3" y="54.7">30</text>
<text x="395.3" y="58.2">29</text>
<text x="286.8" y="65.3">10</text>
<text x="288.8" y="61.7">9</text>
<text x="292.3" y="63.5">IO33</text>
<text x="324.2" y="63.5">IO18</text>
<text x="333.6" y="65.3">29</text>
<text x="333.6" y="61.7">30</text>
<text x="355.6" y="65.3">12</text>
<text x="355.6" y="61.7">11</text>
<text x="361.1" y="63.5">IO26</text>
<text x="385.9" y="63.5">IO17</text>
<text x="395.3" y="61.7">28</text>
<text x="395.3" y="65.3">27</text>
<text x="286.8" y="68.8">11</text>
<text x="292.3" y="67">IO25</text>
<text x="292.3" y="70.6">IO26</text>
<text x="324.2" y="70.6">IO17</text>
<text x="326.2" y="67">IO5</text>
<text x="333.6" y="68.8">28</text>
<text x="355.6" y="68.8">13</text>
<text x="361.1" y="70.6">IO14</text>
<text x="361.1" y="67">IO27</text>
<text x="385.9" y="67">IO16</text>
<text x="388" y="70.6">IO4</text>
<text x="395.3" y="68.8">26</text>
<text x="188.5" y="74.1">1</text>
<text x="204.6" y="74.1">2</text>
<text x="286.8" y="72.3">12</text>
<text x="286.8" y="75.8">13</text>
<text x="292.3" y="74.1">IO27</text>
<text x="292.3" y="77.6">IO14</text>
<text x="324.2" y="74.1">IO16</text>
<text x="326.2" y="77.6">IO4</text>
<text x="333.6" y="75.8">26</text>
<text x="333.6" y="72.3">27</text>
<text x="355.6" y="72.3">14</text>
<text x="361.1" y="74.1">IO12</text>
<text x="388" y="74.1">IO0</text>
<text x="388" y="77.6">IO2</text>
<text x="395.3" y="72.3">25</text>
<text x="395.3" y="75.8">24</text>
<text x="188.5" y="81.1">3</text>
<text x="204.6" y="81.1">4</text>
<text x="286.8" y="79.4">14</text>
<text x="292.3" y="81.1">IO12</text>
<text x="326.2" y="81.1">IO0</text>
<text x="333.6" y="82.9">24</text>
<text x="333.6" y="79.4">25</text>
<text x="355.6" y="82.9">17</text>
<text x="355.6" y="79.4">16</text>
<text x="361.1" y="81.1">IO13</text>
<text x="385.9" y="81.1">IO15</text>
<text x="395.3" y="79.4">23</text>
<text x="395.3" y="82.9">22</text>
<text x="286.8" y="86.4">16</text>
<text x="286.8" y="90">17</text>
<text x="292.3" y="88.2">IO13</text>
<text x="324.2" y="88.2">IO15</text>
<text x="326.2" y="84.7">IO2</text>
<text x="333.6" y="90">22</text>
<text x="333.6" y="86.4">23</text>
<text x="355.6" y="90">19</text>
<text x="355.6" y="86.4">18</text>
<text x="361.1" y="88.2">NC</text>
<text x="361.1" y="84.7">NC</text>
<text x="389.2" y="84.7">NC</text>
<text x="389.2" y="88.2">NC</text>
<text x="395.3" y="86.4">21</text>
<text x="395.3" y="90">20</text>
<text x="43.7" y="93.5">1</text>
<text x="47.2" y="95.2">NC</text>
<text x="286.8" y="93.5">18</text>
<text x="292.3" y="91.7">SHD/SD2</text>
<text x="292.3" y="95.2">SWP/SD3</text>
<text x="316.9" y="95.2">SDO/SD0</text>
<text x="318.1" y="91.7">SDI/SD1</text>
<text x="333.6" y="93.5">21</text>
<text x="361.1" y="91.7">NC</text>
<text x="389.2" y="91.7">NC</text>
<text x="43.7" y="97">2</text>
<text x="43.7" y="100.5">3</text>
<text x="47.2" y="98.8">COUT</text>
<text x="59.4" y="98.8">BAT</text>
<text x="67.2" y="97">5</text>
<text x="286.8" y="97">19</text>
<text x="292.3" y="98.8">SCS/CMD</text>
<text x="317.9" y="98.8">SCK/CLK</text>
<text x="333.6" y="97">20</text>
<text x="47.2" y="102.3">DOUT</text>
<text x="129.8" y="119.9">11</text>
<text x="129.8" y="123.5">10</text>
<text x="135.4" y="125.2">EP</text>
<text x="135.4" y="121.7">EP</text>
<text x="141.6" y="123.5">VBUS</text>
<text x="151.9" y="121.7">1</text>
<text x="151.9" y="125.2">2</text>
<text x="49" y="130.5">1</text>
<text x="65.4" y="130.5">6</text>
<text x="131.9" y="130.5">8</text>
<text x="131.9" y="127">9</text>
<text x="135.4" y="128.8">EP</text>
<text x="145.3" y="130.5">D+</text>
<text x="146.5" y="127">D-</text>
<text x="151.9" y="128.8">3</text>
<text x="49" y="134.1">2</text>
<text x="49" y="137.6">3</text>
<text x="52.5" y="132.3">S1</text>
<text x="52.5" y="135.8">G1</text>
<text x="59.5" y="135.8">G2</text>
<text x="59.5" y="132.3">D1</text>
<text x="65.4" y="137.6">4</text>
<text x="65.4" y="134.1">5</text>
<text x="131.9" y="137.6">6</text>
<text x="131.9" y="134.1">7</text>
<text x="135.4" y="135.8">EP</text>
<text x="135.4" y="132.3">EP</text>
<text x="146.6" y="134.1">ID</text>
<text x="151.9" y="132.3">4</text>
<text x="52.5" y="139.3">D2</text>
<text x="59.8" y="139.3">S2</text>
<text x="135.4" y="139.3">EP</text>
<text x="341.9" y="157">5</text>
<text x="341.9" y="160.5">6</text>
<text x="346.4" y="158.4">SCK</text>
<text x="346.4" y="161.9">CS#</text>
<text x="359.6" y="158.4">VCC</text>
<text x="361.6" y="161.9">T+</text>
<text x="368.7" y="160.5">3</text>
<text x="368.7" y="157">4</text>
<text x="341.9" y="164">7</text>
<text x="341.9" y="167.6">8</text>
<text x="346.4" y="165.5">SO</text>
<text x="362.8" y="165.5">T-</text>
<text x="368.7" y="167.6">1</text>
<text x="368.7" y="164">2</text>
<text x="346.4" y="169">N.C.</text>
<text x="358.9" y="169">GND</text>
<text x="47.4" y="179.9">1</text>
<text x="51.9" y="181.3">IN</text>
<text x="61.3" y="184.9">OUT</text>
<text x="70.6" y="183.4">5</text>
<text x="237.8" y="185.6" transform="rotate(-90 237.8 185.6)">29</text>
<text x="47.4" y="187">2</text>
<text x="51.9" y="188.4">GND</text>
<text x="62" y="191.9">BYP</text>
<text x="70.6" y="190.5">4</text>
<text x="213" y="188.7">1</text>
<text x="216.5" y="190.5">DCD</text>
<text x="239.2" y="190.2" transform="rotate(-90 239.2 190.2)">EP</text>
<text x="253.1" y="190.5">DTR</text>
<text x="261.2" y="188.7">28</text>
<text x="47.4" y="194">3</text>
<text x="51.9" y="195.4">EN</text>
<text x="213" y="192.3">2</text>
<text x="216.5" y="194">RI/CLK</text>
<text x="252.9" y="194">DSR</text>
<text x="253.2" y="197.6">TXD</text>
<text x="261.2" y="195.8">26</text>
<text x="261.2" y="192.3">27</text>
<text x="213" y="199.3">4</text>
<text x="213" y="202.8">5</text>
<text x="216.5" y="201.1">D+</text>
<text x="252.9" y="201.1">RXD</text>
<text x="261.2" y="202.8">24</text>
<text x="261.2" y="199.3">25</text>
<text x="213" y="209.9">7</text>
<text x="216.5" y="204.6">D-</text>
<text x="253.4" y="208.1">CTS</text>
<text x="253.4" y="204.6">RTS</text>
<text x="261.2" y="209.9">22</text>
<text x="261.2" y="206.4">23</text>
<text x="213" y="213.4">8</text>
<text x="216.5" y="211.7">VREGIN</text>
<text x="216.5" y="215.2">VBUS</text>
<text x="248.4" y="215.2">GPIO.5</text>
<text x="248.4" y="211.7">GPIO.4</text>
<text x="261.2" y="213.4">21</text>
<text x="211" y="220.5">10</text>
<text x="213" y="217">9</text>
<text x="216.5" y="218.7">RSTb</text>
<text x="248.4" y="218.7">GPIO.6</text>
<text x="261.2" y="220.5">19</text>
<text x="261.2" y="217">20</text>
<text x="368.3" y="219.5" transform="rotate(-90 368.3 219.5)">3</text>
<text x="370.1" y="216" transform="rotate(-90 370.1 216)">INPUT</text>
<text x="371.8" y="219.5" transform="rotate(-90 371.8 219.5)">2</text>
<text x="373.6" y="216" transform="rotate(-90 373.6 216)">OUTPUT</text>
<text x="211" y="224">11</text>
<text x="211" y="227.5">12</text>
<text x="216.5" y="222.3">NC</text>
<text x="216.5" y="225.8">SUSPENDb</text>
<text x="240.6" y="225.8">GPIO.1/RXT</text>
<text x="240.8" y="222.3">GPIO.0/TXT</text>
<text x="261.2" y="227.5">17</text>
<text x="261.2" y="224">18</text>
<text x="211" y="231.1">13</text>
<text x="216.5" y="229.3">SUSPEND</text>
<text x="216.5" y="232.8">CHREN</text>
<text x="233.2" y="232.8">GPIO.3/WAKEUP</text>
<text x="236.5" y="229.3">GPIO.2/RS485</text>
<text x="261.2" y="231.1">16</text>
<text x="211" y="234.6">14</text>
<text x="216.5" y="236.4">CHR1</text>
<text x="250.9" y="236.4">CHR0</text>
<text x="261.2" y="234.6">15</text>
</g>
<g font-size="3.2">
<text x="333.6" y="30">39</text>
<text x="357.6" y="26.5">1</text>
<text x="361.1" y="28.2">GND</text>
<text x="386.5" y="28.2">GND</text>
<text x="395.3" y="26.5">38</text>
<text x="288.8" y="33.5">1</text>
<text x="292.3" y="35.3">GND</text>
<text x="324.8" y="35.3">GND</text>
<text x="324.8" y="31.8">GND</text>
<text x="333.6" y="33.5">38</text>
<text x="355.6" y="75.8">15</text>
<text x="361.1" y="77.6">GND</text>
<text x="286.8" y="82.9">15</text>
<text x="292.3" y="84.7">GND</text>
<text x="62.1" y="95.2">V-</text>
<text x="67.2" y="93.5">6</text>
<text x="67.2" y="100.5">4</text>
<text x="59.2" y="102.3">VSS</text>
<text x="143.1" y="137.6">GND</text>
<text x="151.9" y="135.8">5</text>
<text x="382.5" y="157">1</text>
<text x="382.5" y="160.5">3</text>
<text x="382.5" y="164">2</text>
<text x="213" y="195.8">3</text>
<text x="216.5" y="197.6">GND</text>
<text x="375.4" y="219.5" transform="rotate(-90 375.4 219.5)">1</text>
<text x="377.1" y="216" transform="rotate(-90 377.1 216)">GND</text>
</g>
<g font-size="3.2" fill="#f00">
<text x="357.6" y="37">4</text>
<text x="361.1" y="38.8">SENSOR_VP</text>
<text x="288.8" y="44.1">4</text>
<text x="292.3" y="45.9">SENSOR_VP</text>
<text x="213" y="206.4">6</text>
<text x="216.5" y="208.1">VDD</text>
</g>
</svg>
